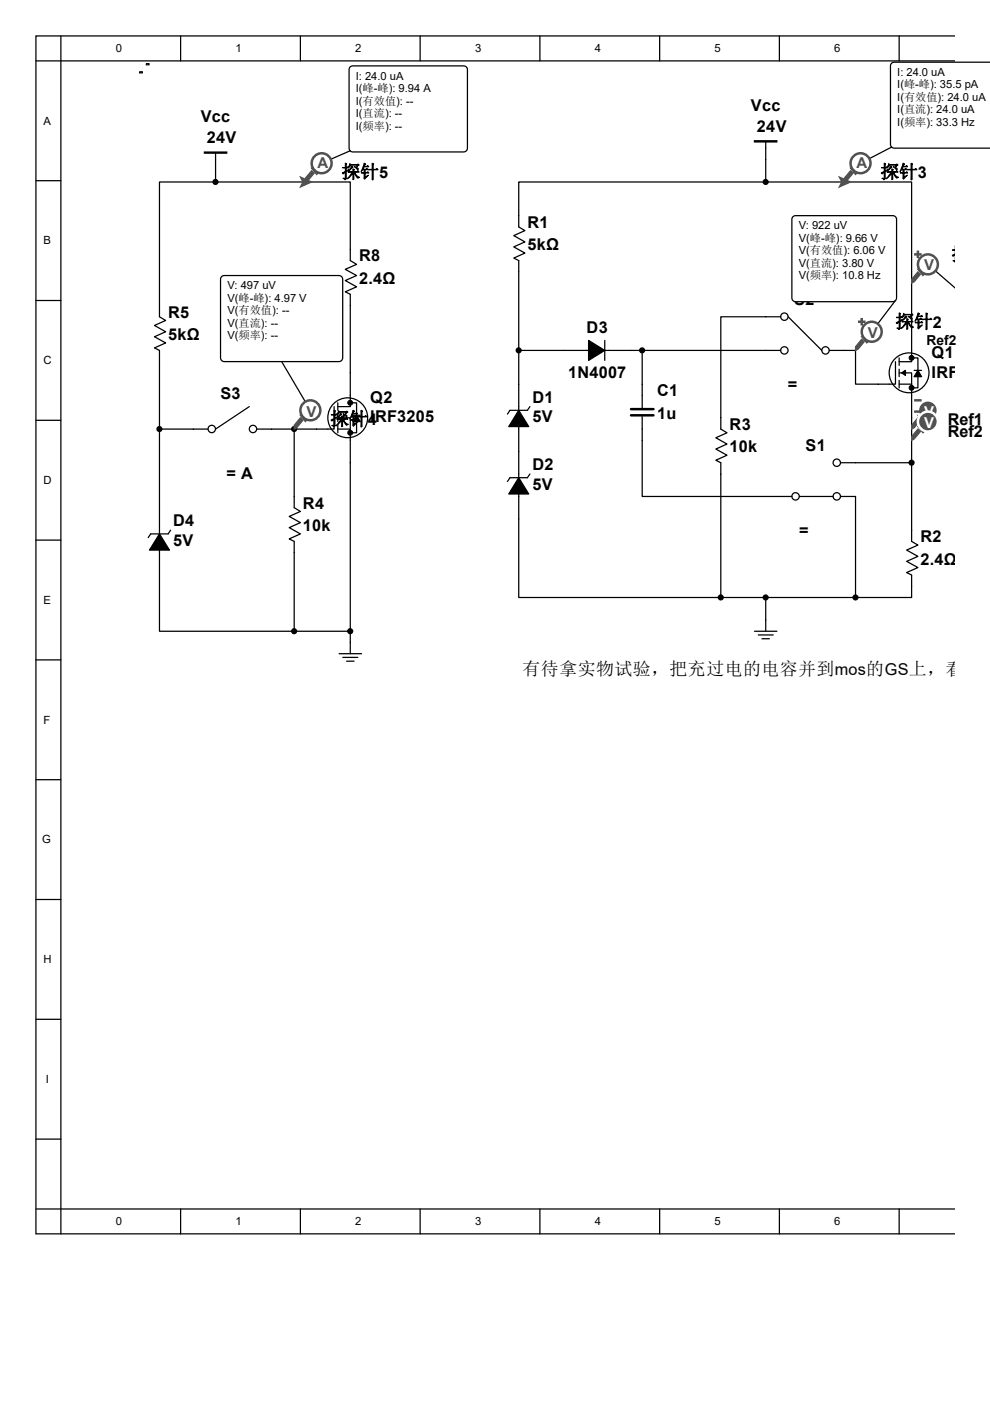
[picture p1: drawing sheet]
<svg xmlns="http://www.w3.org/2000/svg" width="210mm" height="297mm" viewBox="0 0 210 297" stroke-linecap="round" stroke-linejoin="round" font-family="sans-serif">
<g fill="none" stroke="#000" stroke-width=".26">
<path d="M7.6 12.9h194.8M12.9 7.6v254M38.3 7.6v5.3M63.7 7.6v5.3M89.1 7.6v5.3M114.5 7.6v5.3M139.9 7.6v5.3M165.3 7.6v5.3M190.7 7.6v5.3M202.4 7.6h-194.8v254h194.8M7.6 38.3h5.3M45.7 32.5v6.1h28.6v16.6l1.3 .8-2.4 1.1 2.4 1.3-2.4 1.1 2.4 1.3-2.4 1.1 1.1 .5v23.8h-2.7"/>
<path d="M45.7 38.6h-11.9v28.6l1.3 .7-2.3 1.1 2.3 1.3-2.3 1.1 2.3 1.3-2.3 1.1 1 .5v59.5h28.6M162.4 38.6h-52.4v9.5l1.3 .8-2.3 1.1 2.3 1.3-2.3 1 2.3 1.4-2.3 1 1 .5v71.5h42.9M162.4 30.1v8.5h31v38.1h-2.7M196.8 56l5.6 4.9M7.6 63.7h5.3M110 74.3h26.2v12.2M128.3 72.2v4.2M136.2 74.3h29.4M165.6 67.2h-12.7v23.8l1.3 .8-2.4 1 2.4 1.3-2.4 1.1 2.4 1.3-2.4 1.1 1.1 .5v28.6h9.5M167.2 67.2l7.1 7.1M175.9 74.3h5.6v7.1h8.4v-4.7M190.7 79.1h2.7v2.3"/>
<path d="M190.7 75.9v1.6M190.7 78.3v1.6M193.4 75.9h1.3v6.3h-1.3M193.9 78.5h1.6M7.6 89.1h5.3M33.8 91h10.3M52.9 86.2l-7.2 4.8M54.5 91h7.9M70.9 86.2v4.8h-8.5v16.6l1.3 .8-2.4 1.1 2.4 1.3-2.4 1.1 2.4 1.3-2.4 1.1 1.1 .5v19h11.9M71.6 88.6h2.7v2.4M71.6 91h2.7v47.6M71.6 85.4v1.6"/>
<path d="M71.6 87.8v1.6M71.6 90.2v1.6M74.3 85.4h1.3v6.4h-1.3M74.8 88.1h1.6M112.4 86.2l-.5 .8h-3.7l-.6 .8M136.2 88.3v17h31.8M178.3 98.1h15.1M190.7 81.4h2.7v33.4l1.3 .8-2.4 1 2.4 1.4-2.4 1 2.4 1.3-2.4 1.1 1.1 .5v4.8h-11.9M190.7 80.6v1.6M7.6 114.5h5.3M36.2 112.4l-.5 .8h-3.7l-.6 .8M112.4 100.5l-.5 .8h-3.7l-.6 .8"/>
<path d="M169.5 105.3h7.2M178.3 105.3h3.2v21.4M7.6 139.9h5.3M71.9 138.6h4.8M72.7 139.4h3.2M160 133.8h4.8M160.8 134.6h3.2M161.6 135.4h1.6M181.5 126.7h-19.1v7.1M73.5 140.2h1.6M7.6 165.3h5.3M7.6 190.7h5.3"/>
<path d="M7.6 216.1h5.3M7.6 241.5h5.3M7.6 256.3h194.8M38.3 256.3v5.3M63.7 256.3v5.3M89.1 256.3v5.3M114.5 256.3v5.3M139.9 256.3v5.3M165.3 256.3v5.3M190.7 256.3v5.3"/>
<circle cx="166.4" cy="74.3" r=".78"/>
<circle cx="166.4" cy="67.1" r=".78"/>
<circle cx="175.1" cy="74.3" r=".78"/>
<circle cx="192.8" cy="79" r="4.2"/>
<circle cx="44.9" cy="91" r=".78"/>
<circle cx="53.7" cy="91" r=".78"/>
<circle cx="73.8" cy="88.6" r="4.2"/>
<circle cx="177.5" cy="98.1" r=".78"/>
<circle cx="168.7" cy="105.2" r=".78"/>
<circle cx="177.5" cy="105.2" r=".78"/>
</g>
<g fill="#000" stroke="#000" stroke-width=".26">
<path d="M43.3 32.2h4.8v.3h-4.8z" fill-rule="evenodd"/>
<path d="M160 29.8h4.8v.3h-4.8z" fill-rule="evenodd"/>
<path d="M124.8 72.2l3.5 2.1-3.5 2.1z" fill-rule="evenodd"/>
<path d="M191.2 79.1l.8-.6v1.1z" fill-rule="evenodd"/>
<path d="M194.7 78.5l.8 1.4h-1.6z" fill-rule="evenodd"/>
<path d="M72.2 88.6l.8-.5v1z" fill-rule="evenodd"/>
<path d="M75.6 88.1l.8 1.3h-1.6z" fill-rule="evenodd"/>
<path d="M110 87l2.1 3.4h-4.2z" fill-rule="evenodd"/>
<path d="M33.8 113.2l2.1 3.4h-4.2z" fill-rule="evenodd"/>
<path d="M110 101.3l2.1 3.4h-4.2z" fill-rule="evenodd"/>
<circle cx="45.7" cy="38.6" r=".52"/>
<circle cx="162.4" cy="38.6" r=".52"/>
<circle cx="110" cy="74.3" r=".52"/>
<circle cx="136.2" cy="74.3" r=".52"/>
<circle cx="33.8" cy="91" r=".52"/>
<circle cx="62.4" cy="91" r=".52"/>
<circle cx="193.3" cy="98.1" r=".52"/>
<circle cx="62.4" cy="133.8" r=".52"/>
<circle cx="74.3" cy="133.8" r=".52"/>
<circle cx="152.9" cy="126.7" r=".52"/>
<circle cx="162.4" cy="126.7" r=".52"/>
<circle cx="181.4" cy="126.7" r=".52"/>
</g>
<g fill="#000" stroke="#000" stroke-width=".21">
<circle cx="193.3" cy="75.9" r=".52"/>
<circle cx="74.3" cy="91.7" r=".52"/>
<circle cx="74.3" cy="85.4" r=".52"/>
<circle cx="193.3" cy="82.2" r=".52"/>
</g>
<path d="M133.8 86.7h4.8M133.8 88.1h4.8" fill="none" stroke="#000" stroke-width=".53"/>
<path d="M31 13.5h.6v.3h-.6zM31.1 13.6h.1M31.2 13.5v.2M31.4 13.6h.1" fill="none" stroke="#000" stroke-width=".21"/>
<path d="M194.7 57.6l.5 .6-1.3 1.6-.5 .2v-.8z" fill-rule="evenodd" fill="#505050"/>
<path d="M194.7 57.6l.5 .6-1.3 1.6-.5 .2v-.8z" fill="none" stroke="#505050" stroke-width=".26"/>
<path d="M194.7 57.1h.2l1.1 1.1-.3 .2z" fill-rule="evenodd" fill="#505050"/>
<path d="M194.7 57.1h.2l1.1 1.1-.3 .2z" fill="none" stroke="#505050" stroke-width=".26"/>
<circle cx="196.8" cy="56" r="2.12" fill="#fff"/>
<g fill="none" stroke="#505050" stroke-width=".53">
<path d="M193.9 53.9h1.6M194.7 53.1v1.6"/>
<circle cx="196.8" cy="56" r="2.12"/>
</g>
<path d="M194.7 88.6l.5 .5-1.3 1.6-.5 .3v-.8z" fill-rule="evenodd" fill="#505050"/>
<path d="M194.7 88.6l.5 .5-1.3 1.6-.5 .3v-.8z" fill="none" stroke="#505050" stroke-width=".26"/>
<path d="M194.7 88.1h.2l1.1 1-.3 .3z" fill-rule="evenodd" fill="#505050"/>
<path d="M194.7 88.1h.2l1.1 1-.3 .3z" fill="none" stroke="#505050" stroke-width=".26"/>
<circle cx="196.8" cy="87" r="2.12" fill="#505050"/>
<circle cx="196.8" cy="87" r="2.12" fill="none" stroke="#fff" stroke-width=".53"/>
<path d="M193.9 84.9h1.6" fill="none" stroke="#505050" stroke-width=".53"/>
<path d="M29.6 15.2h.6v.3h-.6zM29.7 15.3h.1M29.8 15.3v.1M30 15.3h.1" fill="none" stroke="#000" stroke-width=".21"/>
<path d="M168.2 45.9l.5-.2h20.7a.79 .79 0 0 1 .8 .8v16.7a.8 .8 0 0 1-.8 .8h-20.7a.79 .79 0 0 1-.7-.8v-16.7z" fill-rule="evenodd" fill="#fff" stroke="#000" stroke-width=".26"/>
<path d="M189.9 63.7l-5 6.6" fill="none" stroke="#000" stroke-width=".26"/>
<path d="M182.8 71.9l.5 .6-1.3 1.5-.5 .3v-.8z" fill-rule="evenodd" fill="#505050"/>
<path d="M182.8 71.9l.5 .6-1.3 1.5-.5 .3v-.8z" fill="none" stroke="#505050" stroke-width=".26"/>
<path d="M182.8 71.4h.2l1.1 1.1-.3 .2z" fill-rule="evenodd" fill="#505050"/>
<path d="M182.8 71.4h.2l1.1 1.1-.3 .2z" fill="none" stroke="#505050" stroke-width=".26"/>
<circle cx="184.9" cy="70.3" r="2.12" fill="#fff"/>
<g fill="none" stroke="#505050" stroke-width=".53">
<path d="M182 68.2h1.6M182.8 67.4v1.6"/>
<circle cx="184.9" cy="70.3" r="2.12"/>
</g>
<path d="M194.7 91l.5 .5-1.3 1.6-.5 .2v-.7z" fill-rule="evenodd" fill="#505050"/>
<path d="M194.7 91l.5 .5-1.3 1.6-.5 .2v-.7z" fill="none" stroke="#505050" stroke-width=".26"/>
<path d="M194.7 90.4h.2l1.1 1.1-.3 .3z" fill-rule="evenodd" fill="#505050"/>
<path d="M194.7 90.4h.2l1.1 1.1-.3 .3z" fill="none" stroke="#505050" stroke-width=".26"/>
<circle cx="196.8" cy="89.4" r="2.12" fill="#505050"/>
<circle cx="196.8" cy="89.4" r="2.12" fill="none" stroke="#fff" stroke-width=".53"/>
<path d="M193.9 87.3h1.6" fill="none" stroke="#505050" stroke-width=".53"/>
<path d="M189.1 13.4l.6-.2h20.3v18.2h-20.3a.79 .79 0 0 1-.8-.8v-16.6z" fill-rule="evenodd" fill="#fff" stroke="#000" stroke-width=".26"/>
<path d="M189.1 31.2l-6.6 3.4" fill="none" stroke="#000" stroke-width=".26"/>
<path d="M178 37.5l2.4 1.1-2.4 1 .5-1z" fill-rule="evenodd" fill="#505050"/>
<path d="M178 37.5l2.4 1.1-2.4 1 .5-1z" fill="none" stroke="#505050" stroke-width=".26"/>
<path d="M180.4 36.2l.5 .5-1.3 1.6-.5 .3v-.8z" fill-rule="evenodd" fill="#505050"/>
<path d="M180.4 36.2l.5 .5-1.3 1.6-.5 .3v-.8z" fill="none" stroke="#505050" stroke-width=".26"/>
<path d="M180.4 35.7h.3l1 1-.2 .3z" fill-rule="evenodd" fill="#505050"/>
<path d="M180.4 35.7h.3l1 1-.2 .3z" fill="none" stroke="#505050" stroke-width=".26"/>
<circle cx="182.5" cy="34.6" r="2.12" fill="#fff"/>
<circle cx="182.5" cy="34.6" r="2.12" fill="none" stroke="#505050" stroke-width=".53"/>
<path d="M47 58.6l.6-.2h24.3a.79 .79 0 0 1 .8 .8v16.7a.8 .8 0 0 1-.8 .8h-24.3a.79 .79 0 0 1-.8-.8v-16.7z" fill-rule="evenodd" fill="#fff" stroke="#000" stroke-width=".26"/>
<path d="M59.8 76.7l6 10.3" fill="none" stroke="#000" stroke-width=".26"/>
<path d="M63.7 88.6l.5 .5-1.3 1.6-.5 .3v-.8z" fill-rule="evenodd" fill="#505050"/>
<path d="M63.7 88.6l.5 .5-1.3 1.6-.5 .3v-.8z" fill="none" stroke="#505050" stroke-width=".26"/>
<path d="M63.7 88.1h.3l1 1-.2 .3z" fill-rule="evenodd" fill="#505050"/>
<path d="M63.7 88.1h.3l1 1-.2 .3z" fill="none" stroke="#505050" stroke-width=".26"/>
<circle cx="65.8" cy="87" r="2.12" fill="#fff"/>
<circle cx="65.8" cy="87" r="2.12" fill="none" stroke="#505050" stroke-width=".53"/>
<path d="M74.3 14.2l.5-.2h23.5a.79 .79 0 0 1 .8 .8v16.6a.8 .8 0 0 1-.8 .8h-23.5a.79 .79 0 0 1-.8-.8v-16.6z" fill-rule="evenodd" fill="#fff" stroke="#000" stroke-width=".26"/>
<path d="M74.3 32l-6.1 2.6" fill="none" stroke="#000" stroke-width=".26"/>
<path d="M63.7 37.5l2.4 1.1-2.4 1 .5-1z" fill-rule="evenodd" fill="#505050"/>
<path d="M63.7 37.5l2.4 1.1-2.4 1 .5-1z" fill="none" stroke="#505050" stroke-width=".26"/>
<path d="M66.1 36.2l.5 .5-1.3 1.6-.5 .3v-.8z" fill-rule="evenodd" fill="#505050"/>
<path d="M66.1 36.2l.5 .5-1.3 1.6-.5 .3v-.8z" fill="none" stroke="#505050" stroke-width=".26"/>
<path d="M66.1 35.7h.3l1 1-.2 .3z" fill-rule="evenodd" fill="#505050"/>
<path d="M66.1 35.7h.3l1 1-.2 .3z" fill="none" stroke="#505050" stroke-width=".26"/>
<circle cx="68.2" cy="34.6" r="2.12" fill="#fff"/>
<circle cx="68.2" cy="34.6" r="2.12" fill="none" stroke="#505050" stroke-width=".53"/>
<g font-size="4">
<text x="72.5" y="37.8">探针</text>
<text x="186.8" y="37.8">探针</text>
<text x="201.8" y="55.3">探</text>
<text x="189.9" y="69.6">探针</text>
<text x="70.1" y="90.2">探针</text>
</g>
<text font-size="3.8" x="110.8" y="143">有待拿实物试验，把充过电的电容并到mos的GS上，看</text>
<g font-size="3.5">
<text x="159.3" y="23.4">Vcc</text>
<text x="42.6" y="25.8">Vcc</text>
<text x="160.5" y="27.9">24V</text>
<text x="43.9" y="30.3">24V</text>
<text x="111.9" y="48.3">R1</text>
<text x="111.9" y="53.1">5kΩ</text>
<text x="76.2" y="55.4">R8</text>
<text x="76.2" y="60.2">2.4Ω</text>
<text x="168.4" y="64.7">S2</text>
<text x="35.7" y="67.4">R5</text>
<text x="124.4" y="70.5">D3</text>
<text x="35.7" y="72.1">5kΩ</text>
<text x="197.6" y="75.8">Q1</text>
<text x="120.5" y="80.1">1N4007</text>
<text x="167.1" y="82.7">=</text>
<text x="197.6" y="80.1">IRF</text>
<text x="46.7" y="84.5">S3</text>
<text x="78.5" y="85.3">Q2</text>
<text x="112.9" y="85.3">D1</text>
<text x="112.9" y="89.6">5V</text>
<text x="139.4" y="84">C1</text>
<text x="139.4" y="88.8">1u</text>
<text x="154.7" y="91.2">R3</text>
<text x="154.7" y="95.9">10k</text>
<text x="170.8" y="95.7">S1</text>
<text x="48.1" y="101.5">= A</text>
<text x="112.9" y="99.6">D2</text>
<text x="64.2" y="107.8">R4</text>
<text x="112.9" y="103.9">5V</text>
<text x="36.7" y="111.5">D4</text>
<text x="64.2" y="112.6">10k</text>
<text x="169.5" y="113.6">=</text>
<text x="36.7" y="115.8">5V</text>
<text x="195.2" y="115">R2</text>
<text x="195.2" y="119.7">2.4Ω</text>
</g>
<g font-size="3.4">
<text x="80.4" y="37.8">5</text>
<text x="194.7" y="37.8">3</text>
<text x="197.9" y="69.6">2</text>
<text x="78" y="90.2">4IRF3205</text>
<text x="201" y="90.2">Ref1</text>
<text x="201" y="92.6">Ref2</text>
</g>
<g font-size="3.2" fill="#505050">
<text x="67.4" y="35.6">A</text>
<text x="181.7" y="35.6">A</text>
<text x="196" y="57.3">V</text>
<text x="184.1" y="71.6">V</text>
<text x="65" y="88.3">V</text>
</g>
<g font-size="3.2" fill="#fff">
<text x="196" y="88.3">V</text>
<text x="196" y="90.7">V</text>
</g>
<text font-size="2.9" x="196.5" y="73">Ref2</text>
<g font-size="2.4">
<text x="24.6" y="11.1">0</text>
<text x="50" y="11.1">1</text>
<text x="75.4" y="11.1">2</text>
<text x="100.8" y="11.1">3</text>
<text x="126.2" y="11.1">4</text>
<text x="151.6" y="11.1">5</text>
<text x="177" y="11.1">6</text>
<text x="75.5" y="16.9">I: 24.0 uA</text>
<text x="190.3" y="16.1">I: 24.0 uA</text>
<text x="75.5" y="19.5">I(峰-峰): 9.94 A</text>
<text x="75.5" y="22.2">I(有效值): --</text>
<text x="190.3" y="18.7">I(峰-峰): 35.5 pA</text>
<text x="190.3" y="21.4">I(有效值): 24.0 uA</text>
<text x="9.2" y="26.4">A</text>
<text x="75.5" y="24.8">I(直流): --</text>
<text x="75.5" y="27.5">I(频率): --</text>
<text x="190.3" y="24">I(直流): 24.0 uA</text>
<text x="190.3" y="26.7">I(频率): 33.3 Hz</text>
<text x="9.2" y="51.8">B</text>
<text x="169.4" y="48.6">V: 922 uV</text>
<text x="169.4" y="51.3">V(峰-峰): 9.66 V</text>
<text x="169.4" y="53.9">V(有效值): 6.06 V</text>
<text x="169.4" y="56.6">V(直流): 3.80 V</text>
<text x="169.4" y="59.2">V(频率): 10.8 Hz</text>
<text x="48.2" y="61.3">V: 497 uV</text>
<text x="48.2" y="64">V(峰-峰): 4.97 V</text>
<text x="48.2" y="66.6">V(有效值): --</text>
<text x="48.2" y="69.3">V(直流): --</text>
<text x="48.2" y="71.9">V(频率): --</text>
<text x="9.2" y="77.2">C</text>
<text x="9.2" y="102.6">D</text>
<text x="9.2" y="128">E</text>
<text x="9.2" y="153.4">F</text>
<text x="8.9" y="178.8">G</text>
<text x="9.2" y="204.2">H</text>
<text x="9.7" y="229.6">I</text>
<text x="24.6" y="259.8">0</text>
<text x="50" y="259.8">1</text>
<text x="75.4" y="259.8">2</text>
<text x="100.8" y="259.8">3</text>
<text x="126.2" y="259.8">4</text>
<text x="151.6" y="259.8">5</text>
<text x="177" y="259.8">6</text>
</g>
</svg>
